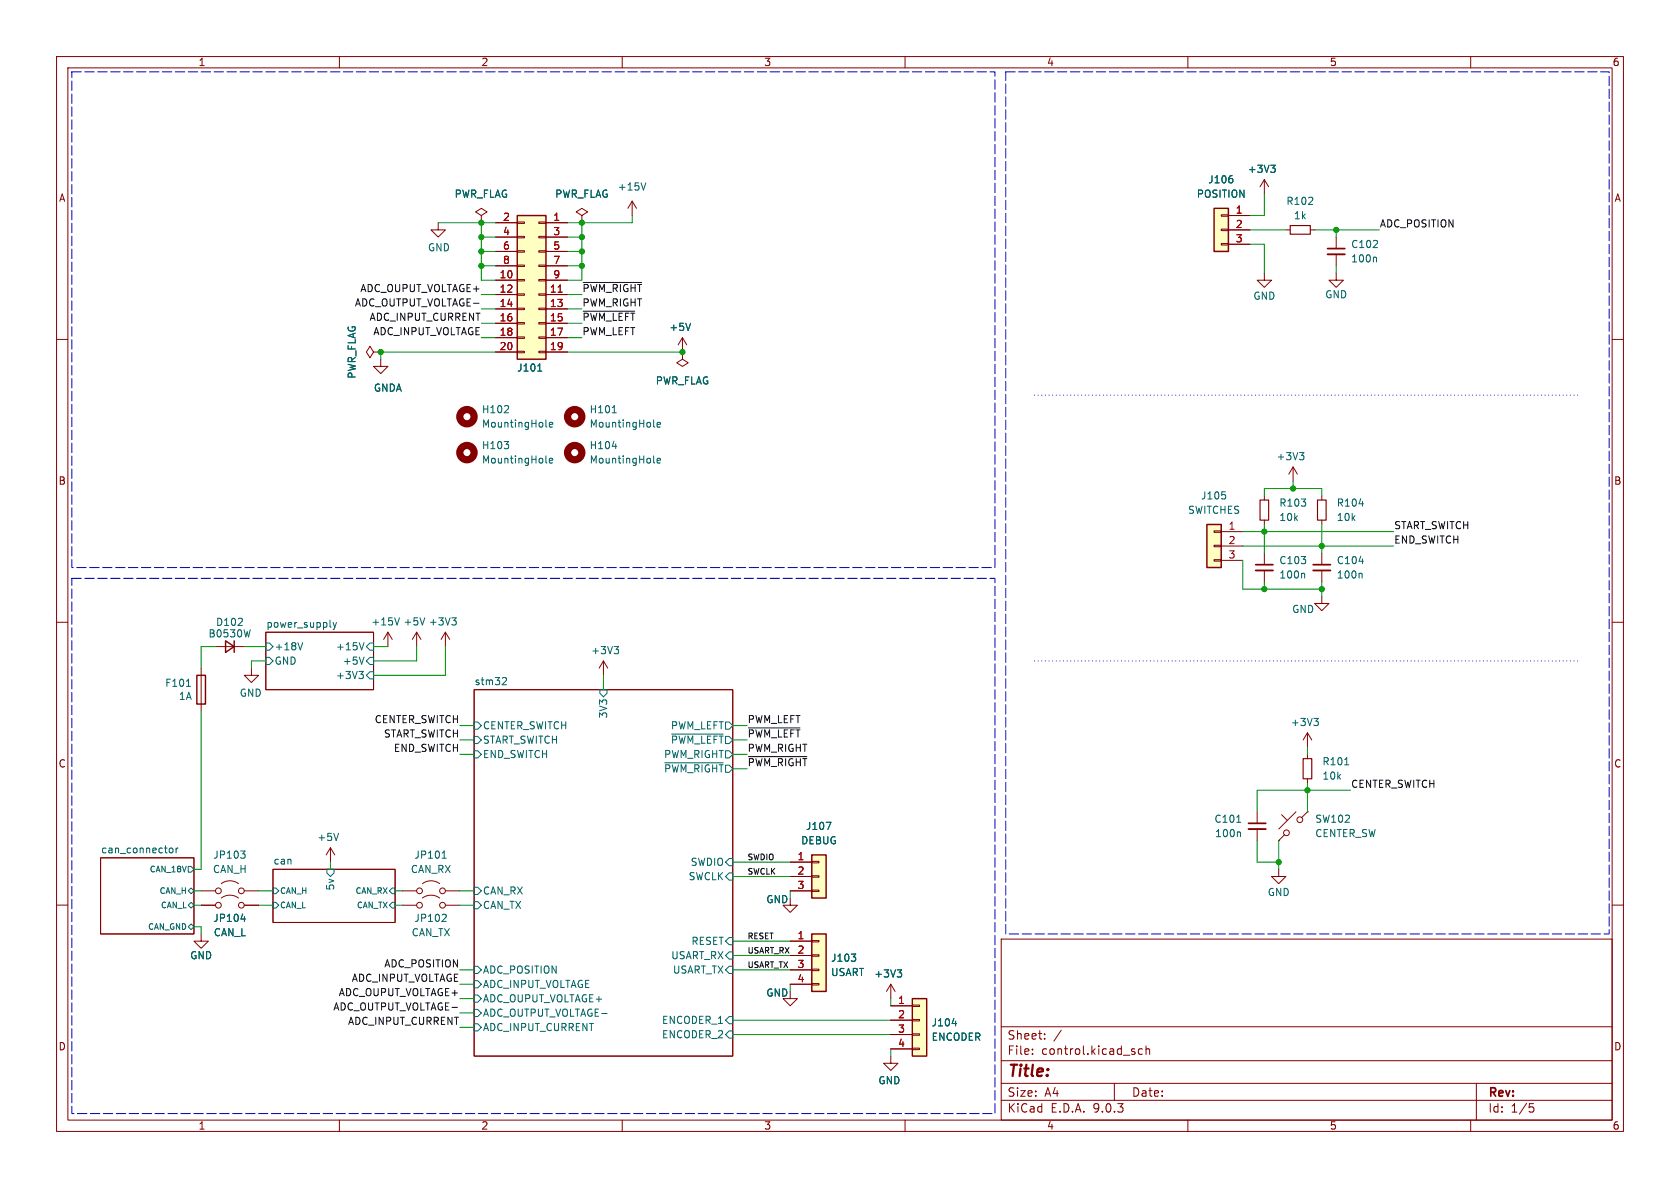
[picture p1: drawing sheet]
<svg xmlns="http://www.w3.org/2000/svg" width="297mm" height="210mm" viewBox="0 0 297 210" stroke-linecap="round" stroke-linejoin="round" font-family="sans-serif">
<g fill="none" stroke="#840000" stroke-width=".18">
<path d="M10 10h277v190h-277zM12 12h273v186h-273zM60 10v2M110 10v2M160 10v2M210 10v2M260 10v2M120.6 59.7l.8 1.3M120.6 59.7l-.7 1.3M120.6 59.7v2.5M223.5 48.3v1.2h1.3l-1.3 1.3-1.3-1.3h1.3M227.3 40.6h.8"/>
<path d="M231.6 40.6h.8M236.2 48.3v1.2h1.3l-1.3 1.3-1.3-1.3h1.3M236.2 41.9v2M236.2 45v2M10 60h2M285 60h2M223.5 87.6v.8M223.5 91.9v.8M223.5 97.8v2M233.7 87.6v.8M233.7 91.9v.8M233.7 97.8v2"/>
<path d="M10 110h2M47 111.8h19v10.1h-19zM68.6 111.8l.7 1.2M68.6 111.8l-.8 1.2M68.6 111.8v2.5M223.5 100.8v2.1M233.7 105.4v1.3h1.2l-1.2 1.3-1.3-1.3h1.3M233.7 100.8v2.1M285 110h2M83.8 121.9h45.7v64.8h-45.7zM231.1 129.5l.8 1.3M231.1 129.5l-.7 1.3"/>
<path d="M231.1 129.5v2.6M231.1 133.4v.7M231.1 137.7v.7M17.8 151.6h16.5v13.5h-16.5zM48.3 153.7h21.5v9.4h-21.5zM226.1 148.6h.1M226.6 144l1 1M227.1 147.6l-1 1M229.1 143.5l-3 3.1M231.1 143.5l-1 1M231.1 143.5h.1M10 160h2"/>
<path d="M177 166h108v32h-108zM285 160h2M60 198v2M110 198v2M160 198v2M177 194.5h108M177 191.5h108M177 187.5h108M177 181.5h108M182.5 186.3v.1M182.5 185.5v.1M184.7 183.6v.1"/>
<path d="M184.7 182.8v.1M187.6 182.1l-1.3 2M197 191.5v3M202 185.5l-.5-.1-.3 .3v.4l.2 .2h.6M202.6 185.5l.2-.1 .4 .1v.9M202.6 184.9v1.5M210 198v2M260 198v2M261 191.5v6.5M270.4 195.1h.7M270.5 195.7h.4l.3 .3-.2 .5-.5 .1"/>
<circle cx="227.4" cy="147.2" r=".51"/>
<circle cx="229.8" cy="144.9" r=".51"/>
</g>
<g fill="none" stroke="#006464" stroke-width=".18">
<path d="M122.1 57.1l-.4 1.3M243.2 45.5l.1 .1v.7M89.1 78h.8l-.4 .5M89.1 73h.8M89.9 78.7v.5M89.9 71.8v.4M96.5 75.3l.2 .2M97.1 75.1l.6-.1v-.3h-.4l-.2 .1 .1 .6h.5M108.2 73h.8M108.2 78.9h.8M115.6 75.3l.1 .2M116.2 75.1l.6-.1-.1-.3h-.4l-.1 .1v.6h.5"/>
<path d="M96.5 81.7l.2 .2M97.1 81.4l.6-.1v-.2l-.4-.1-.2 .2 .1 .6h.5M115.6 81.7l.1 .2M116.2 81.4l.6-.1-.1-.2-.4-.1-.1 .2v.6h.5M240.3 89.1h.7M240.3 99.2h.7M47 113.7h.6l.7 .6-.7 .6h-.6zM47 116.2h.6l.7 .6-.7 .7h-.6zM53.5 113.6l-.4 1.3M58.4 110.8l.1 .1M58.9 110l.3 .9M59.2 110.9l-.3 .4"/>
<path d="M59.5 110l-.3 .9M63.5 118.7h.7l-.4 .5M64 119.2l.2 .2v.3l-.2 .3M64.4 116.1l-.5 1.3M64.4 113.6l-.5 1.3M65.4 116.2h.6v1.3h-.6l-.6-.7zM65.4 118.7h.6v1.3h-.6l-.6-.6zM65.4 113.7h.6v1.2h-.6l-.6-.6zM70.6 109.2l-.4 1.3M89 119.8h.4l.1 .3-.7 .9h.7M230.5 101.3l.1 .2v.7M240.6 101.3l.2 .2v.7"/>
<path d="M83.8 127.6h.7l.6 .7-.6 .6h-.7zM83.8 130.2h.7l.6 .6-.6 .6h-.7zM83.8 132.7h.7l.6 .7-.6 .6h-.7zM106 121.9h1.3v.7l-.6 .6-.7-.6zM117.5 134.8h10.4M118.7 129.8h9.2M128.3 127.6h.6l.6 .7-.6 .6h-.6zM128.3 132.7h.6l.6 .7-.6 .6h-.6zM232.3 127h.8l-.5 .5M232.8 127.5l.3 .2v.3l-.3 .3M237.7 135.2h.7M30 150l.3-.1 .3 .3-.1 .5-.3 .1-.2-.2"/>
<path d="M31.1 149.9v.9M31.5 149.9l-.4 .3M33.3 157.5l.5-.5 .5 .5-.5 .5zM33.3 153.2h.5l.5 .5-.5 .5h-.5zM48.3 157h.5l.5 .5-.5 .5h-.5zM48.3 159.5h.5l.5 .5-.5 .5h-.5zM57.8 153.7h1.3v.6l-.7 .6-.6-.6zM69.3 159.5h.5v1h-.5l-.5-.5zM69.3 157h.5v1h-.5l-.5-.5zM83.8 159.4h.7l.6 .6-.6 .7h-.7zM83.8 156.8h.7l.6 .7-.6 .6h-.7zM128.9 151.8h.6v1.2h-.6l-.6-.6z"/>
<path d="M128.9 154.3h.6v1.3h-.6l-.6-.7zM33.3 163.8l.5-.5 .5 .5-.5 .5zM33.3 160l.5-.5 .5 .5-.5 .5zM83.8 173.4h.7l.6 .6-.6 .6h-.7zM83.8 170.8h.7l.6 .7-.6 .6h-.7zM83.8 175.9h.7l.6 .6-.6 .7h-.7zM83.8 178.4h.7l.6 .7-.6 .6h-.7zM128.9 168.3h.6v1.2h-.6l-.6-.6zM128.9 170.8h.6v1.3h-.6l-.6-.6zM128.9 179.7h.6v1.3h-.6l-.6-.7zM128.9 165.7h.6v1.3h-.6l-.6-.6zM83.8 181h.7l.6 .6-.6 .6h-.7z"/>
<path d="M128.9 182.2h.6v1.3h-.6l-.6-.6z"/>
</g>
<g fill="none" stroke="#840000" stroke-width="1.3">
<circle cx="82.5" cy="73.7" r="1.27"/>
<circle cx="101.6" cy="73.7" r="1.27"/>
<circle cx="82.5" cy="80" r="1.27"/>
<circle cx="101.6" cy="80" r="1.27"/>
</g>
<path d="M228.1 39.9h3.5v1.5h-3.5zM222.8 88.4h1.5v3.5h-1.5zM232.9 88.4h1.5v3.5h-1.5zM230.4 134.1h1.5v3.6h-1.5z" fill="none" stroke="#840000" stroke-width=".2"/>
<path d="M234.7 43.9h3M222 99.8h3M232.2 99.8h3" fill="none" stroke="#840000" stroke-width=".3"/>
<path d="M234.7 45h3M222 100.8h3M232.2 100.8h3" fill="none" stroke="#840000" stroke-width=".33"/>
<path d="M91.4 38.1h5.1v25.4h-5.1z" fill="#ffffc2"/>
<path d="M91.4 38.1h5.1v25.4h-5.1z" fill="none" stroke="#840000" stroke-width=".25"/>
<g fill="none" stroke="#840000" stroke-width=".18">
<path d="M77.5 39.4v1.2h1.2l-1.2 1.3-1.3-1.3h1.3M85.1 38.1l1-.6-1-.7-1 .7 1 .6v1.3M85.1 39.4h.1M87.6 39.4h3.8M91.4 39.2h1.3v.3h-1.3zM95.2 39.2h1.3v.3h-1.3zM96.5 39.4h3.8M102.9 38.1l1-.6-1-.7-1 .7 1 .6v1.3M102.9 39.4h.1M111.8 35.6l-.8 1.2M111.8 35.6l.7 1.2M111.8 35.6v2.5"/>
<path d="M87.6 41.9h3.8M87.6 44.5h3.8M87.6 47h3.8M87.6 49.5h3.8M87.6 52.1h3.8M87.6 54.6h3.8M87.6 57.2h3.8M87.6 59.7h3.8M91.4 41.8h1.3v.2h-1.3zM91.4 44.3h1.3v.3h-1.3zM91.4 46.9h1.3v.2h-1.3zM91.4 49.4h1.3v.3h-1.3z"/>
<path d="M91.4 51.9h1.3v.3h-1.3zM91.4 54.5h1.3v.2h-1.3zM91.4 57h1.3v.3h-1.3zM91.4 59.6h1.3v.2h-1.3zM95.2 41.8h1.3v.2h-1.3zM95.2 44.3h1.3v.3h-1.3zM95.2 46.9h1.3v.2h-1.3zM95.2 49.4h1.3v.3h-1.3zM95.2 51.9h1.3v.3h-1.3zM95.2 54.5h1.3v.2h-1.3zM95.2 57h1.3v.3h-1.3zM95.2 59.6h1.3v.2h-1.3z"/>
<path d="M96.5 41.9h3.8M96.5 44.5h3.8M96.5 47h3.8M96.5 49.5h3.8M96.5 52.1h3.8M96.5 54.6h3.8M96.5 57.2h3.8M96.5 59.7h3.8M66 62.2l-.6-1-.6 1 .6 1 .6-1h1.3M67.3 62.2h.1M67.3 63.5v1.3h1.3l-1.3 1.2-1.3-1.2h1.3M87.6 62.2h3.8"/>
<path d="M91.4 62.1h1.3v.3h-1.3zM95.2 62.1h1.3v.3h-1.3zM96.5 62.2h3.8M120.6 62.2v1.3l-1 .6 1 .7 1.1-.7-1.1-.6M120.6 62.2h.1"/>
</g>
<path d="M98.7 51.7h.7" fill="none" stroke="#a90000" stroke-width=".18"/>
<path d="M114.2 32.3l-.4 1.3M95.1 65.6h.7" fill="none" stroke="#006464" stroke-width=".18"/>
<path d="M214.6 36.8h2.6v7.7h-2.6z" fill="#ffffc2"/>
<path d="M214.6 36.8h2.6v7.7h-2.6zM34.8 119.4h1.5v5.1h-1.5z" fill="none" stroke="#840000" stroke-width=".25"/>
<g fill="none" stroke="#840000" stroke-width=".18">
<path d="M215.9 38h1.3v.2h-1.3zM217.2 38.1h3.8M215.9 40.5h1.3v.3h-1.3zM215.9 43.1h1.3v.2h-1.3zM217.2 40.6h3.8M217.2 43.2h3.8M35.6 118.1v7.6M73.7 111.8l.7 1.2M73.7 111.8l-.8 1.2M73.7 111.8v2.5M78.7 111.8l.8 1.2M78.7 111.8l-.7 1.2"/>
<path d="M78.7 111.8v2.5M58.4 149.9l.8 1.2M58.4 149.9l-.7 1.2M58.4 149.9v2.5M71.1 157.5h2.6M74.7 156.2a2.54 2.54 0 0 1 3 0M74.7 158.8a2.54 2.54 0 0 1 3 0M78.7 157.5h2.6M71.1 160h2.6M78.7 160h2.6M157.5 174l.7 1.3M157.5 174l-.8 1.3"/>
<path d="M157.5 174v2.5"/>
<circle cx="74.2" cy="157.5" r=".51"/>
<circle cx="78.2" cy="157.5" r=".51"/>
<circle cx="74.2" cy="160" r=".51"/>
<circle cx="78.2" cy="160" r=".51"/>
</g>
<path d="M217.8 31.6l.2 .2-.2 .5M75.1 109.2l-.4 1.3M79.9 109.2h.8l-.5 .5M80.4 109.7l.3 .2v.3l-.3 .3M33 121.3h.7M59.9 147.3l-.5 1.3M78.2 151.7h.7M78.4 150.6l.1-.2v1.3M78.6 161.6l.3 .3-.1 .3-.7 .7h.8M158.6 171.4h.8l-.4 .5M159.2 171.9l.2 .3v.3l-.2 .2" fill="none" stroke="#006464" stroke-width=".18"/>
<path d="M161.3 176.5h2.5v10.2h-2.5z" fill="#ffffc2"/>
<path d="M39.9 113.3l1.5 1-1.5 1zM41.4 113.3v2M161.3 176.5h2.5v10.2h-2.5z" fill="none" stroke="#840000" stroke-width=".25"/>
<g fill="none" stroke="#840000" stroke-width=".18">
<path d="M38.1 114.3h5.1M106.7 116.8l-.8 1.3M106.7 116.8l.7 1.3M106.7 116.8v2.6M35.6 157.5h2.5M39.1 158.8a2.54 2.54 0 0 1 3.1 0M39.1 156.2a2.54 2.54 0 0 1 3.1 0M43.2 157.5h2.5M35.6 165.1v1.3h1.2l-1.2 1.2-1.3-1.2h1.3M35.6 160h2.5M43.2 160h2.5M139.7 175.3v1.2h1.3l-1.3 1.3-1.3-1.3h1.3"/>
<path d="M157.5 177.8h3.8M161.3 177.7h1.3v.2h-1.3zM157.5 186.7v1.3h1.2l-1.2 1.2-1.3-1.2h1.3M157.5 180.3h3.8M157.5 182.9h3.8M157.5 185.4h3.8M161.3 180.2h1.3v.3h-1.3zM161.3 182.8h1.3v.2h-1.3zM161.3 185.3h1.3v.2h-1.3z"/>
<circle cx="38.6" cy="157.5" r=".51"/>
<circle cx="42.7" cy="157.5" r=".51"/>
<circle cx="38.6" cy="160" r=".51"/>
<circle cx="42.7" cy="160" r=".51"/>
</g>
<path d="M44.2 111.3l-.3 1.3M108.6 114.3h.8l-.5 .5M109.1 114.8l.3 .2v.3l-.3 .3M42.5 150.4h.8l-.4 .5M43.1 150.9l.2 .3v.3l-.2 .2M42.6 162.5h.8M43.2 162v.9M168.3 180.9h.8" fill="none" stroke="#006464" stroke-width=".18"/>
<path d="M143.5 165.1h2.5v10.2h-2.5z" fill="#ffffc2"/>
<path d="M143.5 165.1h2.5v10.2h-2.5z" fill="none" stroke="#840000" stroke-width=".25"/>
<path d="M44.4 118.1v1.3h-1.2l1.2 1.3 1.3-1.3h-1.3M139.7 166.4h3.8M139.7 168.9h3.8M139.7 171.5h3.8M139.7 174h3.8M143.5 166.2h1.3v.3h-1.3zM143.5 168.8h1.3v.2h-1.3zM143.5 171.3h1.3v.3h-1.3zM143.5 173.9h1.3v.2h-1.3z" fill="none" stroke="#840000" stroke-width=".18"/>
<path d="M150.5 168.7h.8l-.4 .4M151.2 169.2l.1 .2-.1 .5" fill="none" stroke="#006464" stroke-width=".18"/>
<path d="M143.5 151.1h2.5v7.7h-2.5z" fill="#ffffc2"/>
<path d="M143.5 151.1h2.5v7.7h-2.5z" fill="none" stroke="#840000" stroke-width=".25"/>
<path d="M139.7 158.8v1.2h1.3l-1.3 1.3-1.3-1.3h1.3M139.7 152.4h3.8M139.7 154.9h3.8M139.7 157.5h3.8M143.5 152.3h1.3v.2h-1.3zM143.5 154.8h1.3v.3h-1.3zM143.5 157.4h1.3v.2h-1.3zM222.2 143.5v2M222.2 146.6v2M226.1 153.7v1.2h1.2l-1.2 1.3-1.3-1.3h1.3" fill="none" stroke="#840000" stroke-width=".18"/>
<path d="M146 145.4h.9l-.5 1.2M218.6 145.4h.8M219.1 147.1l.2 .1v.7" fill="none" stroke="#006464" stroke-width=".18"/>
<path d="M220.7 145.5h3.1" fill="none" stroke="#840000" stroke-width=".3"/>
<path d="M220.7 146.6h3.1" fill="none" stroke="#840000" stroke-width=".33"/>
<path d="M213.4 92.7h2.5v7.6h-2.5z" fill="#ffffc2"/>
<path d="M213.4 92.7h2.5v7.6h-2.5z" fill="none" stroke="#840000" stroke-width=".25"/>
<g fill="none" stroke="#840000" stroke-width=".18">
<path d="M85.1 39.4h.1M87.6 39.4h3.8M96.5 39.4h3.8M102.9 39.4h.1M217.2 38.1h3.8M223.5 31.8l.8 1.2M223.5 31.8l-.7 1.2M223.5 31.8v2.5M87.6 41.9h3.8M87.6 44.5h3.8M87.6 47h3.8M87.6 49.5h3.8"/>
<path d="M87.6 52.1h3.8M87.6 54.6h3.8M87.6 57.2h3.8M87.6 59.7h3.8M96.5 41.9h3.8M96.5 44.5h3.8M96.5 47h3.8M96.5 49.5h3.8M96.5 52.1h3.8M96.5 54.6h3.8M96.5 57.2h3.8M96.5 59.7h3.8"/>
<path d="M217.2 40.6h3.8M217.2 43.2h3.8M67.3 62.2h.1M87.6 62.2h3.8M96.5 62.2h3.8M120.6 62.2h.1M214.6 93.9h1.3v.2h-1.3zM214.6 96.4h1.3v.2h-1.3zM214.6 98.9h1.3v.3h-1.3zM215.9 94h3.8M215.9 96.5h3.8M215.9 99.1h3.8"/>
<path d="M228.6 82.6l.8 1.2M228.6 82.6l-.8 1.2M228.6 82.6v2.5M139.7 152.4h3.8M139.7 154.9h3.8M139.7 157.5h3.8M35.6 160h2.5M43.2 160h2.5M139.7 166.4h3.8M139.7 168.9h3.8M139.7 171.5h3.8M139.7 174h3.8"/>
<path d="M157.5 177.8h3.8M157.5 180.3h3.8M157.5 182.9h3.8M157.5 185.4h3.8"/>
</g>
<g fill="none" stroke="#006464" stroke-width=".18">
<path d="M217.8 31.6l.2 .2-.2 .5M224.7 29.2h.7l-.4 .5M225.2 29.7l.2 .2v.3l-.2 .3M122.1 57.1l-.4 1.3M95.1 65.6h.7M216 86.9h.6M216.6 87.5l.1 .2-.1 .4M229.7 80h.8l-.4 .5M230.3 80.5l.2 .2v.3l-.2 .3M146 145.4h.9l-.5 1.2M42.6 162.5h.8M43.2 162v.9"/>
<path d="M150.5 168.7h.8l-.4 .4M151.2 169.2l.1 .2-.1 .5M158.6 171.4h.8l-.4 .5M159.2 171.9l.2 .3v.3l-.2 .2M168.3 180.9h.8"/>
</g>
<path d="M103.1 55h9.1M103.1 49.9h10.3M132.3 133.8h10.3M132.3 128.7h9.1" fill="none" stroke="#0f0f0f" stroke-width=".18"/>
<path d="M182.9 69.9h96.5M182.9 116.8h96.5" fill="none" stroke="#0000c2" stroke-width=".18" stroke-dasharray="0 .6"/>
<g fill="none" stroke="#009600" stroke-width=".18">
<path d="M77.5 39.4h10.1M85.1 39.4v10.1h2.5M102.9 39.4v10.1h-2.6M111.8 38.1v1.3h-11.5M223.5 34.3v3.8h-2.5M85.1 59.7h2.5M85.1 52.1h2.5M85.1 44.5h2.5M85.1 47h2.5M85.1 41.9h2.5M85.1 57.2h2.5M85.1 54.6h2.5"/>
<path d="M100.3 59.7h2.6M100.3 52.1h2.6M100.3 44.5h2.6M100.3 47h2.6M100.3 41.9h2.6M100.3 57.2h2.6M100.3 54.6h2.6M221 43.2h2.5v5.1M221 40.6h6.3M232.4 40.6h11.4M236.2 40.6v1.3M236.2 47v1.3"/>
<path d="M87.6 62.2h-20.3v1.3M100.3 62.2h20.3M219.7 96.5h26.7M219.7 99.1v5h14M219.7 94h26.7M223.5 87.6v-1.2h10.2v1.2M223.5 92.7v5.1M228.6 85.1v1.3M233.7 92.7v5.1M38.1 114.3h-2.5v3.8M43.2 114.3h3.8M47 116.8h-2.6v1.3"/>
<path d="M66 114.3h2.6M73.7 114.3v2.5h-7.7M78.7 114.3v5.1h-12.7M106.7 119.4v2.5M223.5 102.9v1.2M233.7 102.9v2.5M35.6 125.7v28h-1.3M81.3 133.4h2.5M81.3 130.8h2.5M81.3 128.3h2.5M129.5 133.4h2.6M129.5 130.8h2.6"/>
<path d="M129.5 128.3h2.6M129.5 135.9h2.6M231.1 132.1v1.3M231.1 138.4v5.1M238.8 139.7h-16.6v3.8M34.3 157.5h1.3M45.7 157.5h2.6M58.4 152.4v1.3M69.8 157.5h1.3M81.3 157.5h2.5M129.5 152.4h10.2M129.5 154.9h10.2"/>
<path d="M139.7 157.5v1.3M222.2 148.6v3.8h3.9M226.1 148.6v5.1M34.3 163.8h1.3v1.3M34.3 160h1.3M45.7 160h2.6M69.8 160h1.3M81.3 160h2.5M81.3 171.5h2.5M81.3 179.1h2.5M81.3 176.5h2.5M81.3 174h2.5"/>
<path d="M129.5 171.5h10.2M129.5 166.4h10.2M129.5 168.9h10.2M139.7 174v1.3M157.5 176.5v1.3M81.3 181.6h2.5M129.5 180.3h28M129.5 182.9h28M157.5 185.4v1.3"/>
</g>
<path d="M12.7 12.7h163.2v87.6h-163.2zM177.8 12.7h106.7v152.4h-106.7zM12.7 102.2h163.2v94.7h-163.2z" fill="none" stroke="#0000c2" stroke-width=".18" stroke-dasharray="1.7 .6"/>
<path d="M98.7 51.7h.7" fill="none" stroke="#a90000" stroke-width=".18"/>
<g fill="#009600" stroke="#009600" stroke-width=".18">
<circle cx="102.9" cy="44.5" r=".46"/>
<circle cx="85.1" cy="39.4" r=".46"/>
<circle cx="85.1" cy="44.5" r=".46"/>
<circle cx="102.9" cy="41.9" r=".46"/>
<circle cx="102.9" cy="47" r=".46"/>
<circle cx="85.1" cy="41.9" r=".46"/>
<circle cx="102.9" cy="39.4" r=".46"/>
<circle cx="120.6" cy="62.2" r=".46"/>
<circle cx="236.2" cy="40.6" r=".46"/>
<circle cx="223.5" cy="94" r=".46"/>
<circle cx="233.7" cy="96.5" r=".46"/>
<circle cx="228.6" cy="86.4" r=".46"/>
<circle cx="231.1" cy="139.7" r=".46"/>
<circle cx="226.1" cy="152.4" r=".46"/>
<circle cx="233.7" cy="104.1" r=".46"/>
<circle cx="223.5" cy="104.1" r=".46"/>
<circle cx="67.3" cy="62.2" r=".46"/>
<circle cx="85.1" cy="47" r=".46"/>
</g>
<text font-size="2.8" fill="#840000" x="178" y="190.9">Title:</text>
<g font-size="2.1" fill="#840000">
<text x="178" y="184">Sheet:</text>
<text x="178" y="186.7">File:</text>
<text x="184.1" y="186.7">control.kicad_sch</text>
<text x="178" y="196.9">KiCad</text>
<text x="178" y="194.1">Size:</text>
<text x="184.7" y="194.1">A4</text>
<text x="185.7" y="196.9">E.D.A.</text>
<text x="193.3" y="196.9">9.0.3</text>
<text x="200" y="194.1">Date:</text>
<text x="263" y="194.3">Rev:</text>
<text x="263" y="196.9">Id:</text>
<text x="267.1" y="196.9">1/5</text>
</g>
<g font-size="1.8" fill="#840000">
<text x="35" y="11.9">1</text>
<text x="85" y="11.9">2</text>
<text x="135" y="11.9">3</text>
<text x="185" y="11.9">4</text>
<text x="235" y="11.9">5</text>
<text x="285" y="11.9">6</text>
<text x="10.3" y="35.9">A</text>
<text x="285.3" y="35.9">A</text>
<text x="10.3" y="85.9">B</text>
<text x="285.3" y="85.9">B</text>
<text x="10.3" y="135.9">C</text>
<text x="285.3" y="135.9">C</text>
<text x="10.3" y="185.9">D</text>
<text x="285.3" y="185.9">D</text>
<text x="35" y="199.9">1</text>
<text x="85" y="199.9">2</text>
<text x="135" y="199.9">3</text>
<text x="185" y="199.9">4</text>
<text x="235" y="199.9">5</text>
<text x="285" y="199.9">6</text>
</g>
<g font-size="1.8" fill="#006464">
<text x="80.3" y="35.2">PWR_FLAG</text>
<text x="98.1" y="35.2">PWR_FLAG</text>
<text x="109.1" y="33.9">+15V</text>
<text x="211.5" y="35.2">POSITION</text>
<text x="213.5" y="32.6">J106</text>
<text x="220.5" y="30.8">+3V3</text>
<text x="227.3" y="36.4">R102</text>
<text x="228.6" y="39">1k</text>
<text x="75.6" y="44.6">GND</text>
<text x="238.8" y="44">C102</text>
<text x="238.8" y="46.6">100n</text>
<text x="221.5" y="53.2">GND</text>
<text x="234.2" y="52.9">GND</text>
<text x="118.2" y="58.7">+5V</text>
<text x="91.3" y="65.9">J101</text>
<text x="63.1" y="67" transform="rotate(-90 63.1 67)">PWR_FLAG</text>
<text x="66" y="69.4">GNDA</text>
<text x="115.8" y="68.2">PWR_FLAG</text>
<text x="85.1" y="73.3">H102</text>
<text x="85.1" y="75.8">MountingHole</text>
<text x="104.1" y="73.3">H101</text>
<text x="104.1" y="75.8">MountingHole</text>
<text x="85.1" y="79.6">H103</text>
<text x="85.1" y="82.1">MountingHole</text>
<text x="104.1" y="79.6">H104</text>
<text x="104.1" y="82.1">MountingHole</text>
<text x="225.6" y="81.6">+3V3</text>
<text x="212.2" y="88.5">J105</text>
<text x="226.1" y="89.8">R103</text>
<text x="236.2" y="89.8">R104</text>
<text x="209.9" y="91">SWITCHES</text>
<text x="226.1" y="92.3">10k</text>
<text x="236.2" y="92.3">10k</text>
<text x="226.1" y="99.9">C103</text>
<text x="236.2" y="99.9">C104</text>
<text x="226.1" y="102.5">100n</text>
<text x="236.2" y="102.5">100n</text>
<text x="36.8" y="112.9">B0530W</text>
<text x="38.1" y="110.8">D102</text>
<text x="47" y="111">power_supply</text>
<text x="65.6" y="110.8">+15V</text>
<text x="71.2" y="110.8">+5V</text>
<text x="75.7" y="110.8">+3V3</text>
<text x="228.3" y="108.6">GND</text>
<text x="48.5" y="115.2">+18V</text>
<text x="48.5" y="117.7">GND</text>
<text x="59.3" y="115.2">+15V</text>
<text x="60.5" y="117.7">+5V</text>
<text x="104.4" y="115.8">+3V3</text>
<text x="29.1" y="121.6">F101</text>
<text x="31.5" y="123.9">1A</text>
<text x="42.3" y="123.4">GND</text>
<text x="59.3" y="120.2">+3V3</text>
<text x="83.8" y="121.2">stm32</text>
<text x="85.3" y="129.1">CENTER_SWITCH</text>
<text x="85.3" y="131.7">START_SWITCH</text>
<text x="107.5" y="127.1" transform="rotate(-90 107.5 127.1)">3V3</text>
<text x="118.5" y="129.1">PWM_LEFT</text>
<text x="118.5" y="131.7">~{PWM_LEFT}</text>
<text x="228.1" y="128.5">+3V3</text>
<text x="85.3" y="134.2">END_SWITCH</text>
<text x="117.3" y="134.2">PWM_RIGHT</text>
<text x="117.3" y="136.8">~{PWM_RIGHT}</text>
<text x="233.7" y="135.5">R101</text>
<text x="233.7" y="138">10k</text>
<text x="56" y="148.9">+5V</text>
<text x="141.5" y="149.5">DEBUG</text>
<text x="142.4" y="146.9">J107</text>
<text x="214.6" y="145.6">C101</text>
<text x="214.7" y="148.2">100n</text>
<text x="232.4" y="145.6">SW102</text>
<text x="232.4" y="148.2">CENTER_SW</text>
<text x="17.8" y="150.9">can_connector</text>
<text x="37.5" y="154.5">CAN_H</text>
<text x="37.6" y="152">JP103</text>
<text x="48.3" y="152.9">can</text>
<text x="72.5" y="154.5">CAN_RX</text>
<text x="73.2" y="152">JP101</text>
<text x="121.6" y="155.8">SWCLK</text>
<text x="122" y="153.3">SWDIO</text>
<text x="59.3" y="157.5" transform="rotate(-90 59.3 157.5)">5v</text>
<text x="85.3" y="160.9">CAN_TX</text>
<text x="85.3" y="158.3">CAN_RX</text>
<text x="135.4" y="159.9">GND</text>
<text x="224" y="158.6">GND</text>
<text x="37.6" y="163.2">JP104</text>
<text x="37.7" y="165.7">CAN_L</text>
<text x="72.7" y="165.7">CAN_TX</text>
<text x="73.2" y="163.2">JP102</text>
<text x="122.1" y="167.2">RESET</text>
<text x="33.5" y="169.8">GND</text>
<text x="85.3" y="172.3">ADC_POSITION</text>
<text x="118.6" y="169.8">USART_RX</text>
<text x="118.9" y="172.3">USART_TX</text>
<text x="146.8" y="170.2">J103</text>
<text x="146.8" y="172.7">USART</text>
<text x="154.5" y="173">+3V3</text>
<text x="85.3" y="174.9">ADC_INPUT_VOLTAGE</text>
<text x="85.3" y="177.4">ADC_OUPUT_VOLTAGE+</text>
<text x="85.3" y="179.9">ADC_OUTPUT_VOLTAGE-</text>
<text x="135.4" y="176.4">GND</text>
<text x="85.3" y="182.5">ADC_INPUT_CURRENT</text>
<text x="116.9" y="181.2">ENCODER_1</text>
<text x="116.9" y="183.7">ENCODER_2</text>
<text x="164.6" y="181.6">J104</text>
<text x="164.6" y="184.2">ENCODER</text>
<text x="155.2" y="191.9">GND</text>
</g>
<g font-size="1.8" fill="#a90000">
<text x="88.8" y="39.1">2</text>
<text x="88.8" y="41.7">4</text>
<text x="97.7" y="39.1">1</text>
<text x="97.7" y="41.7">3</text>
<text x="218.4" y="37.8">1</text>
<text x="218.4" y="40.4">2</text>
<text x="88.8" y="44.2">6</text>
<text x="88.8" y="46.7">8</text>
<text x="97.7" y="44.2">5</text>
<text x="97.7" y="46.7">7</text>
<text x="218.4" y="42.9">3</text>
<text x="88.2" y="49.3">10</text>
<text x="88.2" y="51.8">12</text>
<text x="97.1" y="51.8">11</text>
<text x="97.7" y="49.3">9</text>
<text x="88.2" y="54.4">14</text>
<text x="88.2" y="56.9">16</text>
<text x="88.2" y="59.4">18</text>
<text x="97.1" y="54.4">13</text>
<text x="97.1" y="56.9">15</text>
<text x="97.1" y="59.4">17</text>
<text x="88.2" y="62">20</text>
<text x="97.1" y="62">19</text>
<text x="217.1" y="93.7">1</text>
<text x="217.1" y="96.3">2</text>
<text x="217.1" y="98.8">3</text>
<text x="140.9" y="152.1">1</text>
<text x="140.9" y="154.7">2</text>
<text x="140.9" y="157.2">3</text>
<text x="140.9" y="166.1">1</text>
<text x="140.9" y="168.7">2</text>
<text x="140.9" y="171.2">3</text>
<text x="140.9" y="173.7">4</text>
<text x="158.7" y="177.5">1</text>
<text x="158.7" y="180.1">2</text>
<text x="158.7" y="182.6">3</text>
<text x="158.7" y="185.2">4</text>
</g>
<g font-size="1.8" fill="#0f0f0f">
<text x="243.8" y="40.3">ADC_POSITION</text>
<text x="63.6" y="51.7">ADC_OUPUT_VOLTAGE+</text>
<text x="102.9" y="51.7">~{PWM_RIGHT}</text>
<text x="62.6" y="54.3">ADC_OUTPUT_VOLTAGE-</text>
<text x="65.2" y="56.8">ADC_INPUT_CURRENT</text>
<text x="65.9" y="59.3">ADC_INPUT_VOLTAGE</text>
<text x="102.9" y="59.3">PWM_LEFT</text>
<text x="102.9" y="56.8">~{PWM_LEFT}</text>
<text x="102.9" y="54.3">PWM_RIGHT</text>
<text x="246.4" y="93.6">START_SWITCH</text>
<text x="246.4" y="96.2">END_SWITCH</text>
<text x="66.1" y="127.9">CENTER_SWITCH</text>
<text x="67.8" y="130.5">START_SWITCH</text>
<text x="132.1" y="127.9">PWM_LEFT</text>
<text x="132.1" y="130.5">~{PWM_LEFT}</text>
<text x="69.5" y="133">END_SWITCH</text>
<text x="132.1" y="133">PWM_RIGHT</text>
<text x="132.1" y="135.5">~{PWM_RIGHT}</text>
<text x="238.8" y="139.4">CENTER_SWITCH</text>
<text x="62.1" y="173.6">ADC_INPUT_VOLTAGE</text>
<text x="67.8" y="171.1">ADC_POSITION</text>
<text x="58.8" y="178.7">ADC_OUTPUT_VOLTAGE-</text>
<text x="59.8" y="176.2">ADC_OUPUT_VOLTAGE+</text>
<text x="61.4" y="181.3">ADC_INPUT_CURRENT</text>
</g>
<g font-size="1.4" fill="#006464">
<text x="26.3" y="154.4">CAN_18V</text>
<text x="28.1" y="158.2">CAN_H</text>
<text x="28.3" y="160.8">CAN_L</text>
<text x="49.4" y="158.2">CAN_H</text>
<text x="49.4" y="160.8">CAN_L</text>
<text x="62.7" y="158.2">CAN_RX</text>
<text x="63" y="160.8">CAN_TX</text>
<text x="26" y="164.6">CAN_GND</text>
</g>
<g font-size="1.4" fill="#0f0f0f">
<text x="132.1" y="152.1">SWDIO</text>
<text x="132.1" y="154.7">SWCLK</text>
<text x="132.1" y="166.1">RESET</text>
<text x="132.1" y="171.2">USART_TX</text>
<text x="132.1" y="168.6">USART_RX</text>
</g>
</svg>
